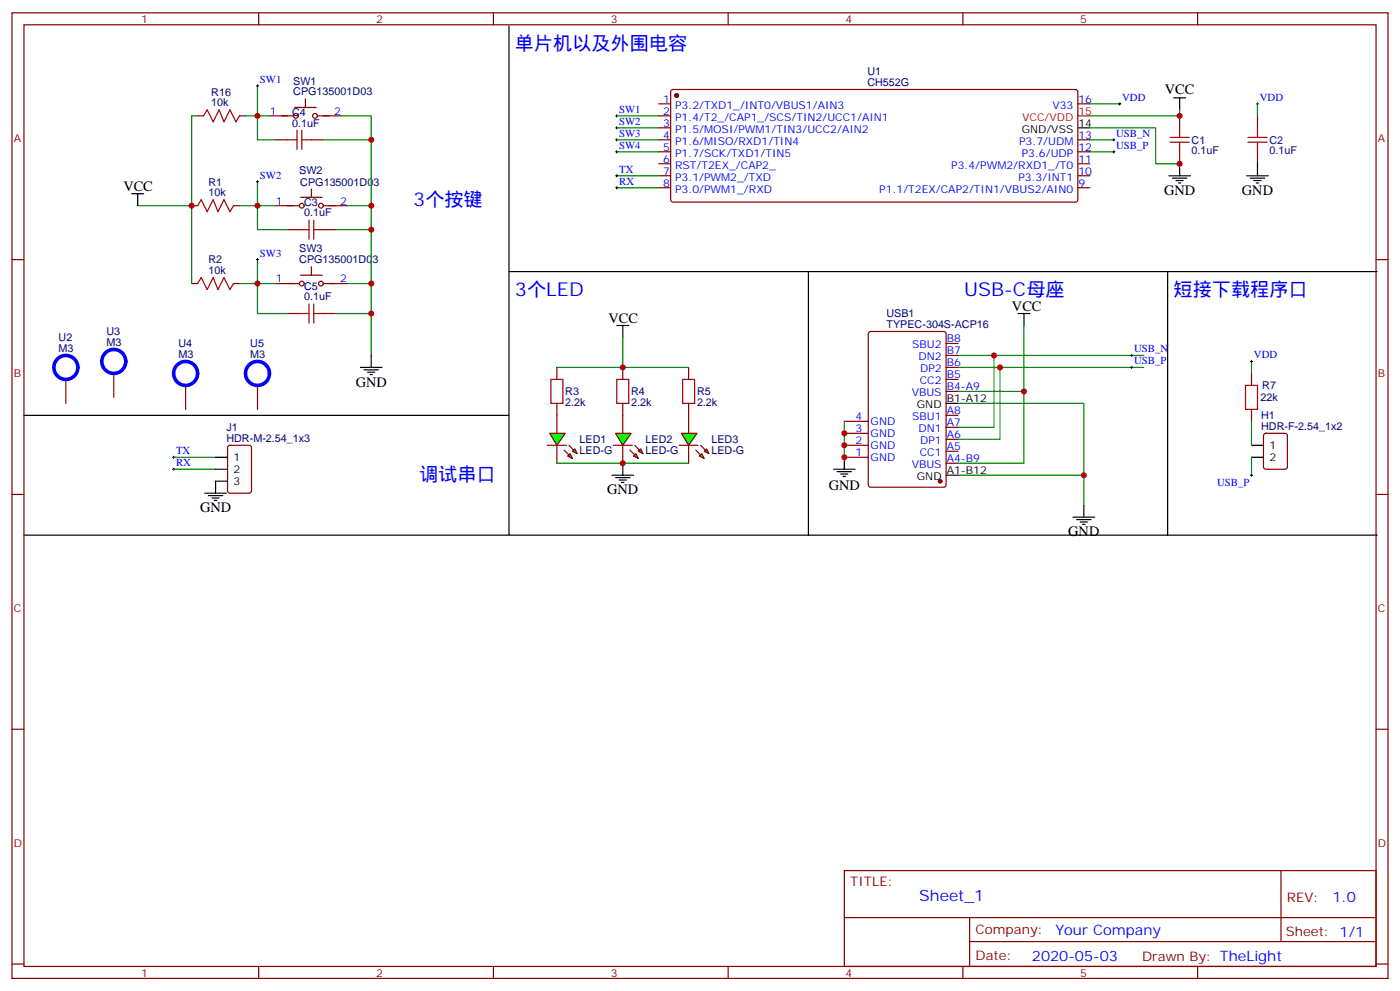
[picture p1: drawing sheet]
<svg xmlns="http://www.w3.org/2000/svg" width="412mm" height="292mm" viewBox="0 0 412 292" stroke-linecap="round" stroke-linejoin="round" font-family="sans-serif">
<g fill="none" stroke="#870000" stroke-width=".35">
<path d="M3.5 3.8h405.4v284.3h-405.4zM7.1 7.3h398.2v277.3h-398.2zM76.2 3.8v3.5M145.3 3.8v3.5M214.5 3.8v3.5M283.6 3.8v3.5M352.8 3.8v3.5M79.4 34.1h7M86.8 31.6h6.3M90 29.2v2.4M93.5 34.1h7M194 30.6h3.6"/>
<path d="M194 34.1h3.6M194 37.6h3.6M197.8 26.6l.5-.2h118.8l.4 .7-.1 32-.6 .4-118.8-.1-.4-.6v-31.7zM317.5 30.6h3.5M347.5 34.1v3.5M370.4 34.1v3.5M88.5 58.1h6.4M91.7 55.6v2.5M194 41.2h3.6M194 44.7h3.6M194 48.2h3.6M194 51.8h3.6"/>
<path d="M194 55.3h3.6M317.5 41.2h3.5M317.5 44.7h3.5M317.5 48.2h3.5M317.5 51.8h3.5M317.5 55.3h3.5M347.5 44.7v3.5M370.4 44.7v3.5M3.5 76.4h3.6M81.1 60.6h7.1M91.7 78.6v2.4M95.2 60.6h7.1"/>
<path d="M405.3 76.4h3.6M81.1 83.5h7.1M88.5 81h6.4M95.2 83.5h7.1M164 108.2v3.5M164 118.8v8.8M183.4 108.2v3.5M183.4 118.8v3.5M202.8 108.2v3.5M202.8 118.8v3.5M368.7 110v3.5M164 131.1v5.3"/>
<path d="M368.7 120.5v3.6M372.4 127.8l.5-.2h5.6l.7 .4v9.5l-.4 .6-5.9 .1-.7-.5v-9.4zM3.5 145.6h3.6M405.3 145.6h3.6M3.5 214.7h3.6M405.3 214.7h3.6M248.7 256.4h156.6v28.2h-156.6zM377.3 256.4v20.9M248.7 270.2h156.5M285.6 277.3h119.6M285.6 270.2v14.1M3.5 283.9h3.6"/>
<path d="M76.2 284.6v3.5M145.3 284.6v3.5M214.5 284.6v3.5M283.6 284.6v3.5M352.8 284.6v3.5M405.3 283.9h3.6"/>
<circle cx="87.1" cy="34.1" r=".71"/>
<circle cx="92.8" cy="34.1" r=".71"/>
<circle cx="88.9" cy="60.6" r=".71"/>
<circle cx="94.5" cy="60.6" r=".71"/>
<circle cx="88.9" cy="83.5" r=".71"/>
<circle cx="94.5" cy="83.5" r=".71"/>
</g>
<circle cx="199.3" cy="28.1" r=".53" fill="#870000" stroke="#870000" stroke-width=".35"/>
<g fill="none" stroke="#000" stroke-width=".35">
<path d="M317.5 37.6h3.5M345.7 28.8h3.5M347.5 28.8v3.5M344.3 51.8h6.4M345.4 52.5h4.2M346.4 53.2h2.1M347.1 53.9h.7M347.5 48.2v3.6M367.2 51.8h6.4M368.3 52.5h4.2M369.4 53.2h2.1M370.1 53.9h.7"/>
<path d="M370.4 48.2v3.6M181.7 95.8h3.5M183.4 95.8v3.6M106.2 108.2h6.3M107.2 108.9h4.3M108.3 109.6h2.1M109 110.3h.7M109.4 104.7v3.5M368.7 131.1h3.5M368.7 134.7h3.5"/>
</g>
<path d="M317.5 34.1h3.5" fill="none" stroke="#f00" stroke-width=".35"/>
<g fill="none" stroke="#008700" stroke-width=".35">
<path d="M75.8 25.3v8.8h3.6M100.5 34.1h8.9v70.6M181.7 34.1h12.3M181.7 37.6h12.3M321 37.6h19.4v10.6h7.1M321 30.6h8.8M347.5 32.3v1.8h-26.5M370.4 30.6v3.5M75.8 53.5v7.1h5.3M181.7 41.2h12.3M181.7 44.7h12.3M181.7 51.8h12.3"/>
<path d="M181.7 55.3h12.3M321 41.2h7.1M321 44.7h7.1M75.8 76.4v7.1h5.3M102.3 60.6h7.1M102.3 83.5h7.1M183.4 99.4v8.8M164 108.2h38.8M368.7 106.4v3.6M368.7 124.1v7M368.7 134.7v5.2"/>
</g>
<path d="M347.5 37.6v2.9M370.4 37.6v2.9M344.7 41.9h5.6M344.7 40.5h5.6M347.5 41.9v2.8M367.6 41.9h5.6M367.6 40.5h5.6M370.4 41.9v2.8M162.3 111.7h3.5v7.1h-3.5zM181.7 111.7h3.5v7.1h-3.5zM201.1 111.7h3.5v7.1h-3.5zM366.9 113.5h3.5v7h-3.5z" fill="none" stroke="#a10000" stroke-width=".35"/>
<g fill="none" stroke="#000" stroke-width=".29">
<path d="M75.5 25.3h.7M75.8 24.9v.7M181.3 34.1h.7M181.3 37.6h.7M181.7 33.8v.7M181.7 37.3v.7M329.5 30.6h.7M329.8 30.2v.7M370.1 30.6h.7M370.4 30.2v.7M75.5 53.5h.7M75.8 53.2v.7"/>
<path d="M181.3 41.2h.7M181.3 44.7h.7M181.3 51.8h.7M181.3 55.3h.7M181.7 40.8v.7M181.7 44.3v.7M181.7 51.4v.7M181.7 54.9v.7M327.7 41.2h.7M327.7 44.7h.7M328.1 40.8v.7M328.1 44.3v.7"/>
<path d="M75.5 76.4h.7M75.8 76.1v.7M368.3 106.4h.7M368.7 106.1v.7"/>
</g>
<g fill="#0f0" stroke="#870000" stroke-width=".35">
<path d="M167.2 134.3l.7-.7 .7 1.4z"/>
<path d="M168.6 132.9l.7-.7 .7 1.4z"/>
</g>
<g fill="#870000" stroke="#870000" stroke-width=".35">
<path d="M166.2 132.5l1.4 1.4z"/>
<path d="M167.6 131.1l1.4 1.4z"/>
</g>
<path d="M161.2 131.1h5.7z" fill="#f00" stroke="#870000" stroke-width=".35"/>
<path d="M161.9 127.6h4.6l-2.5 3.5z" fill="#0f0" stroke="#870000" stroke-width=".35"/>
<path d="M183.4 122.3v5.3M183.4 131.1v5.3" fill="none" stroke="#870000" stroke-width=".35"/>
<g fill="#0f0" stroke="#870000" stroke-width=".35">
<path d="M187.3 133.6l.7 1.4-1.4-.7z"/>
<path d="M188 132.9l.7-.7 .7 1.4z"/>
</g>
<g fill="#870000" stroke="#870000" stroke-width=".35">
<path d="M185.6 132.5l1.4 1.4z"/>
<path d="M187 131.1l1.4 1.4z"/>
</g>
<path d="M180.6 131.1h5.7z" fill="#f00" stroke="#870000" stroke-width=".35"/>
<path d="M181.3 127.6h4.6l-2.5 3.5z" fill="#0f0" stroke="#870000" stroke-width=".35"/>
<path d="M202.8 122.3v5.3M202.8 131.1v5.3" fill="none" stroke="#870000" stroke-width=".35"/>
<g fill="#0f0" stroke="#870000" stroke-width=".35">
<path d="M206 134.3l.7-.7 .7 1.4z"/>
<path d="M207.4 132.9l.7-.7 .7 1.4z"/>
</g>
<g fill="#870000" stroke="#870000" stroke-width=".35">
<path d="M205 132.5l1.4 1.4z"/>
<path d="M206.4 131.1l1.4 1.4z"/>
</g>
<path d="M200 131.1h5.7z" fill="#f00" stroke="#870000" stroke-width=".35"/>
<path d="M200.7 127.6h4.6l-2.5 3.5z" fill="#0f0" stroke="#870000" stroke-width=".35"/>
<g fill="none" stroke="#000" stroke-width=".35">
<path d="M149.9 7.7v149.9h255.8M38.8 57h3.5M40.6 57v3.6M149.9 80h255.8M238.1 80v77.6M344 80v77.6M299.9 92.3h3.5M301.6 92.3v3.5M278.7 118.8h3.5M7.1 122.3h142.8M63.5 138.2h3.5M63.5 134.7h3.5"/>
<path d="M180.3 139.9h6.3M183.4 136.4v3.5M245.5 138.2h6.4M246.6 138.9h4.2M247.6 139.6h2.2M248.7 134.7v3.5M278.7 139.9h3.5M7.1 157.6h142.8M60.3 145.2h6.4M61.4 145.9h4.2M62.4 146.6h2.2M63.1 147.4h.8"/>
<path d="M67 141.7h-3.5v3.5M181.3 140.7h4.3M182.4 141.4h2.1M183.1 142.1h.7M248.4 140.3h.7M316.1 152.3h6.3M317.1 153h4.3M318.2 153.7h2.1M318.9 154.4h.7M319.3 148.8v3.5"/>
</g>
<g fill="none" stroke="#008700" stroke-width=".35">
<path d="M58.2 34.1h-1.8v49.4M72.3 34.1h3.5v7.1h5.3M95.2 41.2h14.2M40.6 60.6h15.8M70.6 60.6h5.2v7h8.9M98.8 67.6h10.6M70.6 83.5h5.2v8.8h8.9M98.8 92.3h10.6M301.6 95.8v19.5h-19.4M282.2 118.8h37.1v21.1h-37.1M282.2 108.2h12.4v21.2h-12.4M282.2 104.7h10.6v21.1h-10.6"/>
<path d="M292.8 104.7h44.1M294.6 108.2h42.3M301.6 115.3v21.1h-19.4M51.2 134.7h12.3M51.2 138.2h12.3M164 136.4h38.8M248.7 124.1v10.6M319.3 139.9v8.9"/>
</g>
<g fill="none" stroke="#a10000" stroke-width=".35">
<path d="M60 34.1l1-1.8 1.8 3.6 1.8-3.6 1.4 3.6 1.7-3.6 1.8 3.6 1.1-1.8M87.5 38.3v5.7M88.9 38.3v5.7M84.7 41.2h2.8M88.9 41.2h2.8M58.2 60.6l1.1-1.8 1.7 3.5 1.8-3.5 1.4 3.5 1.8-3.5 1.7 3.5 1.1-1.7M88.2 67.6h2.8M91 64.8v5.6M92.4 67.6h2.8M92.4 64.8v5.6M58.2 83.5l1.1-1.8 1.7 3.6 1.8-3.6 1.4 3.6 1.8-3.6 1.7 3.6 1.1-1.8M88.2 92.3h2.8"/>
<path d="M91 89.5v5.6M92.4 89.5v5.6M92.4 92.3h2.8"/>
</g>
<g fill="none" stroke="#870000" stroke-width=".35">
<path d="M58.2 34.1h1.8M70.6 34.1h1.7M81.1 41.2h3.6M91.7 41.2h3.5M56.4 60.6h1.8M68.8 60.6h1.8M84.7 67.6h3.5M95.2 67.6h3.6M56.4 83.5h1.8M68.8 83.5h1.8M84.7 92.3h3.5M95.2 92.3h3.6"/>
<path d="M256 97.8l.5-.2h21.5l.6 .4 .1 44.8-.5 .6-21.7 .1-.7-.5v-44.7zM19.4 111.7v7.1M33.5 110v7M54.7 113.5v7M75.8 113.5v7M278.7 115.3h3.5M278.7 111.7h3.5M278.7 108.2h3.5M278.7 104.7h3.5M278.7 101.1h3.5M67.3 131.3l.4-.2h5.7l.6 .5 .1 12.9-.5 .7h-5.9l-.6-.4-.1-13zM248.7 134.7h7.1"/>
<path d="M248.7 131.1h7.1M248.7 127.6h7.1M248.7 124.1h7.1M278.7 136.4h3.5M278.7 132.9h3.5M278.7 129.4h3.5M278.7 125.8h3.5M278.7 122.3h3.5"/>
</g>
<circle cx="276.9" cy="141.7" r=".53" fill="#870000" stroke="#870000" stroke-width=".35"/>
<path d="M333 104.7h.7M333 108.2h.7M333.4 104.3v.7M333.4 107.8v.7M50.8 134.7h.7M50.8 138.2h.7M51.2 134.3v.7M51.2 137.8v.7M368.3 139.9h.7M368.7 139.6v.7" fill="none" stroke="#000" stroke-width=".29"/>
<g fill="none" stroke="#00f" stroke-width="1.1">
<circle cx="19.4" cy="108.2" r="3.5"/>
<circle cx="33.5" cy="106.4" r="3.5"/>
<circle cx="54.7" cy="110" r="3.5"/>
<circle cx="75.8" cy="110" r="3.5"/>
</g>
<g fill="#c00">
<circle cx="183.4" cy="108.2" r=".88"/>
<circle cx="347.5" cy="34.1" r=".88"/>
<circle cx="347.5" cy="48.2" r=".88"/>
<circle cx="183.4" cy="136.4" r=".88"/>
<circle cx="75.8" cy="34.1" r=".88"/>
<circle cx="75.8" cy="60.6" r=".88"/>
<circle cx="75.8" cy="83.5" r=".88"/>
<circle cx="109.4" cy="83.5" r=".88"/>
<circle cx="109.4" cy="60.6" r=".88"/>
<circle cx="109.4" cy="41.2" r=".88"/>
<circle cx="109.4" cy="67.6" r=".88"/>
<circle cx="109.4" cy="92.3" r=".88"/>
<circle cx="248.7" cy="127.6" r=".88"/>
<circle cx="248.7" cy="131.1" r=".88"/>
<circle cx="248.7" cy="134.7" r=".88"/>
<circle cx="292.8" cy="104.7" r=".88"/>
<circle cx="294.6" cy="108.2" r=".88"/>
<circle cx="301.6" cy="115.3" r=".88"/>
<circle cx="319.3" cy="139.9" r=".88"/>
<circle cx="56.4" cy="60.6" r=".88"/>
</g>
<g font-size="5.6" fill="#00f">
<text x="151.7" y="14.7">单片机以及外围电容</text>
<text x="121.7" y="60.6">3个按键</text>
<text x="151.7" y="87">3个LED</text>
<text x="284" y="87">USB-C母座</text>
<text x="345.7" y="87">短接下载程序口</text>
<text x="123.5" y="141.7">调试串口</text>
</g>
<text font-size="4.6" fill="#00f" x="270.8" y="265.4">Sheet_1</text>
<g font-size="4.2">
<text x="343.1" y="27.7">VCC</text>
<text x="36.3" y="56.3">VCC</text>
<text x="342.9" y="57.4">GND</text>
<text x="365.8" y="57.4">GND</text>
<text x="179.2" y="95.1">VCC</text>
<text x="298.1" y="91.6">VCC</text>
<text x="104.8" y="113.8">GND</text>
<text x="178.9" y="145.6">GND</text>
<text x="244.1" y="144.3">GND</text>
<text x="58.9" y="150.9">GND</text>
<text x="314.7" y="157.9">GND</text>
</g>
<g font-size="4.2" fill="#00f">
<text x="392.5" y="265.6">1.0</text>
<text x="310.9" y="275.2">Your Company</text>
<text x="304" y="283">2020-05-03</text>
</g>
<g font-size="3.9" fill="#800">
<text x="250.5" y="260.9">TITLE:</text>
<text x="379.1" y="265.6">REV:</text>
<text x="287.4" y="275.1">Company:</text>
<text x="378.7" y="275.8">Sheet: 1/1</text>
<text x="287.4" y="282.8">Date:</text>
<text x="336.4" y="282.9">Drawn By: TheLight</text>
</g>
<g font-size="3.2" fill="#800">
<text x="41.6" y="6.8">1</text>
<text x="110.8" y="6.8">2</text>
<text x="179.9" y="6.8">3</text>
<text x="249.1" y="6.8">4</text>
<text x="318.2" y="6.8">5</text>
<text x="4.1" y="41.9">A</text>
<text x="405.9" y="41.9">A</text>
<text x="4.1" y="111">B</text>
<text x="405.9" y="111">B</text>
<text x="4.1" y="180.2">C</text>
<text x="405.9" y="180.2">C</text>
<text x="4.1" y="249.3">D</text>
<text x="405.9" y="249.3">D</text>
<text x="41.6" y="287.6">1</text>
<text x="110.8" y="287.6">2</text>
<text x="179.9" y="287.6">3</text>
<text x="249.1" y="287.6">4</text>
<text x="318.2" y="287.6">5</text>
</g>
<g font-size="3.2" fill="#000080">
<text x="255.5" y="22.1">U1</text>
<text x="62.2" y="28.2">R16</text>
<text x="86.4" y="28.1">CPG135001D03</text>
<text x="86.4" y="24.9">SW1</text>
<text x="255.5" y="25.3">CH552G</text>
<text x="62.2" y="31.3">10k</text>
<text x="86.1" y="34.2">C4</text>
<text x="86.1" y="37.3">0.1uF</text>
<text x="351" y="45.5">0.1uF</text>
<text x="351" y="42.3">C1</text>
<text x="373.9" y="45.5">0.1uF</text>
<text x="373.9" y="42.4">C2</text>
<text x="88.2" y="51.1">SW2</text>
<text x="61.4" y="57.7">10k</text>
<text x="61.4" y="54.6">R1</text>
<text x="88.5" y="54.7">CPG135001D03</text>
<text x="89.6" y="63.7">0.1uF</text>
<text x="89.6" y="60.6">C3</text>
<text x="61.4" y="77.6">R2</text>
<text x="88.2" y="77.5">CPG135001D03</text>
<text x="88.2" y="74.3">SW3</text>
<text x="61.4" y="80.7">10k</text>
<text x="89.6" y="88.4">0.1uF</text>
<text x="89.6" y="85.3">C5</text>
<text x="261.1" y="93.5">USB1</text>
<text x="17.3" y="100.5">U2</text>
<text x="31.4" y="101.8">M3</text>
<text x="31.4" y="98.7">U3</text>
<text x="261.1" y="96.6">TYPEC-304S-ACP16</text>
<text x="17.3" y="103.6">M3</text>
<text x="52.5" y="105.4">M3</text>
<text x="52.5" y="102.3">U4</text>
<text x="73.7" y="105.4">M3</text>
<text x="73.7" y="102.3">U5</text>
<text x="166.5" y="119.6">2.2k</text>
<text x="166.5" y="116.4">R3</text>
<text x="185.9" y="119.6">2.2k</text>
<text x="185.9" y="116.4">R4</text>
<text x="205.3" y="119.6">2.2k</text>
<text x="205.3" y="116.4">R5</text>
<text x="371.3" y="118.2">22k</text>
<text x="371.8" y="114.7">R7</text>
<text x="371.5" y="123.4">H1</text>
<text x="66.7" y="130.1">HDR-M-2.54_1x3</text>
<text x="66.7" y="126.9">J1</text>
<text x="170.7" y="130.5">LED1</text>
<text x="190.2" y="130.5">LED2</text>
<text x="209.6" y="130.5">LED3</text>
<text x="371.5" y="126.5">HDR-F-2.54_1x2</text>
<text x="170.7" y="133.7">LED-G</text>
<text x="190.1" y="133.7">LED-G</text>
<text x="209.5" y="133.7">LED-G</text>
</g>
<g font-size="3.2" fill="#00f">
<text x="76.6" y="24.4">SW1</text>
<text x="330.6" y="29.7">VDD</text>
<text x="371.1" y="29.7">VDD</text>
<text x="79.5" y="33.8">1</text>
<text x="98.4" y="33.8">2</text>
<text x="182.4" y="33.2">SW1</text>
<text x="195.4" y="30.2">1</text>
<text x="195.4" y="33.8">2</text>
<text x="198.9" y="32">P3.2/TXD1_/INT0/VBUS1/AIN3</text>
<text x="198.9" y="35.5">P1.4/T2_/CAP1_/SCS/TIN2/UCC1/AIN1</text>
<text x="310" y="32">V33</text>
<text x="317.7" y="30.2">16</text>
<text x="182.4" y="36.8">SW2</text>
<text x="182.4" y="40.3">SW3</text>
<text x="195.4" y="37.3">3</text>
<text x="195.4" y="40.8">4</text>
<text x="198.9" y="39.1">P1.5/MOSI/PWM1/TIN3/UCC2/AIN2</text>
<text x="317.7" y="40.8">13</text>
<text x="328.8" y="40.3">USB_N</text>
<text x="182.4" y="43.8">SW4</text>
<text x="195.4" y="44.3">5</text>
<text x="195.4" y="47.9">6</text>
<text x="198.9" y="42.6">P1.6/MISO/RXD1/TIN4</text>
<text x="198.9" y="46.1">P1.7/SCK/TXD1/TIN5</text>
<text x="300.2" y="42.6">P3.7/UDM</text>
<text x="301" y="46.1">P3.6/UDP</text>
<text x="317.7" y="47.9">11</text>
<text x="317.7" y="44.3">12</text>
<text x="328.8" y="43.8">USB_P</text>
<text x="76.6" y="52.6">SW2</text>
<text x="182.4" y="50.9">TX</text>
<text x="195.4" y="51.4">7</text>
<text x="198.9" y="49.6">RST/T2EX_/CAP2_</text>
<text x="198.9" y="53.2">P3.1/PWM2_/TXD</text>
<text x="280.2" y="49.6">P3.4/PWM2/RXD1_/T0</text>
<text x="300" y="53.2">P3.3/INT1</text>
<text x="317.7" y="51.4">10</text>
<text x="182.4" y="54.4">RX</text>
<text x="195.4" y="54.9">8</text>
<text x="198.9" y="56.7">P3.0/PWM1_/RXD</text>
<text x="259" y="56.7">P1.1/T2EX/CAP2/TIN1/VBUS2/AIN0</text>
<text x="317.7" y="54.9">9</text>
<text x="81.2" y="60.2">1</text>
<text x="100.2" y="60.2">2</text>
<text x="76.6" y="75.6">SW3</text>
<text x="81.2" y="83.1">1</text>
<text x="100.2" y="83.1">2</text>
<text x="278.9" y="100.8">B8</text>
<text x="268.7" y="102.6">SBU2</text>
<text x="270.6" y="106.1">DN2</text>
<text x="278.9" y="107.8">B6</text>
<text x="278.9" y="104.3">B7</text>
<text x="334.1" y="103.8">USB_N</text>
<text x="334.1" y="107.3">USB_P</text>
<text x="369.4" y="105.6">VDD</text>
<text x="270.9" y="113.1">CC2</text>
<text x="271" y="109.6">DP2</text>
<text x="278.9" y="111.4">B5</text>
<text x="268.6" y="116.7">VBUS</text>
<text x="278.9" y="114.9">B4-A9</text>
<text x="252" y="123.7">4</text>
<text x="256.5" y="125.1">GND</text>
<text x="268.7" y="123.7">SBU1</text>
<text x="278.9" y="125.5">A7</text>
<text x="278.9" y="122">A8</text>
<text x="252" y="130.8">2</text>
<text x="252" y="127.2">3</text>
<text x="256.5" y="128.7">GND</text>
<text x="270.6" y="127.2">DN1</text>
<text x="271" y="130.8">DP1</text>
<text x="278.9" y="129">A6</text>
<text x="51.9" y="133.8">TX</text>
<text x="51.9" y="137.3">RX</text>
<text x="252" y="134.3">1</text>
<text x="256.5" y="135.7">GND</text>
<text x="256.5" y="132.2">GND</text>
<text x="268.6" y="137.8">VBUS</text>
<text x="270.9" y="134.3">CC1</text>
<text x="278.9" y="136.1">A4-B9</text>
<text x="278.9" y="132.5">A5</text>
<text x="358.5" y="143.1">USB_P</text>
</g>
<g font-size="3.2" fill="#f00">
<text x="301.1" y="35.5">VCC/VDD</text>
<text x="317.7" y="33.8">15</text>
</g>
<g font-size="3.2">
<text x="301" y="39.1">GND/VSS</text>
<text x="317.7" y="37.3">14</text>
<text x="278.9" y="118.4">B1-A12</text>
<text x="270.1" y="120.2">GND</text>
<text x="68.8" y="135.7">1</text>
<text x="373.9" y="132.2">1</text>
<text x="373.9" y="135.7">2</text>
<text x="68.8" y="142.8">3</text>
<text x="68.8" y="139.2">2</text>
<text x="270.1" y="141.4">GND</text>
<text x="278.9" y="139.6">A1-B12</text>
</g>
</svg>
